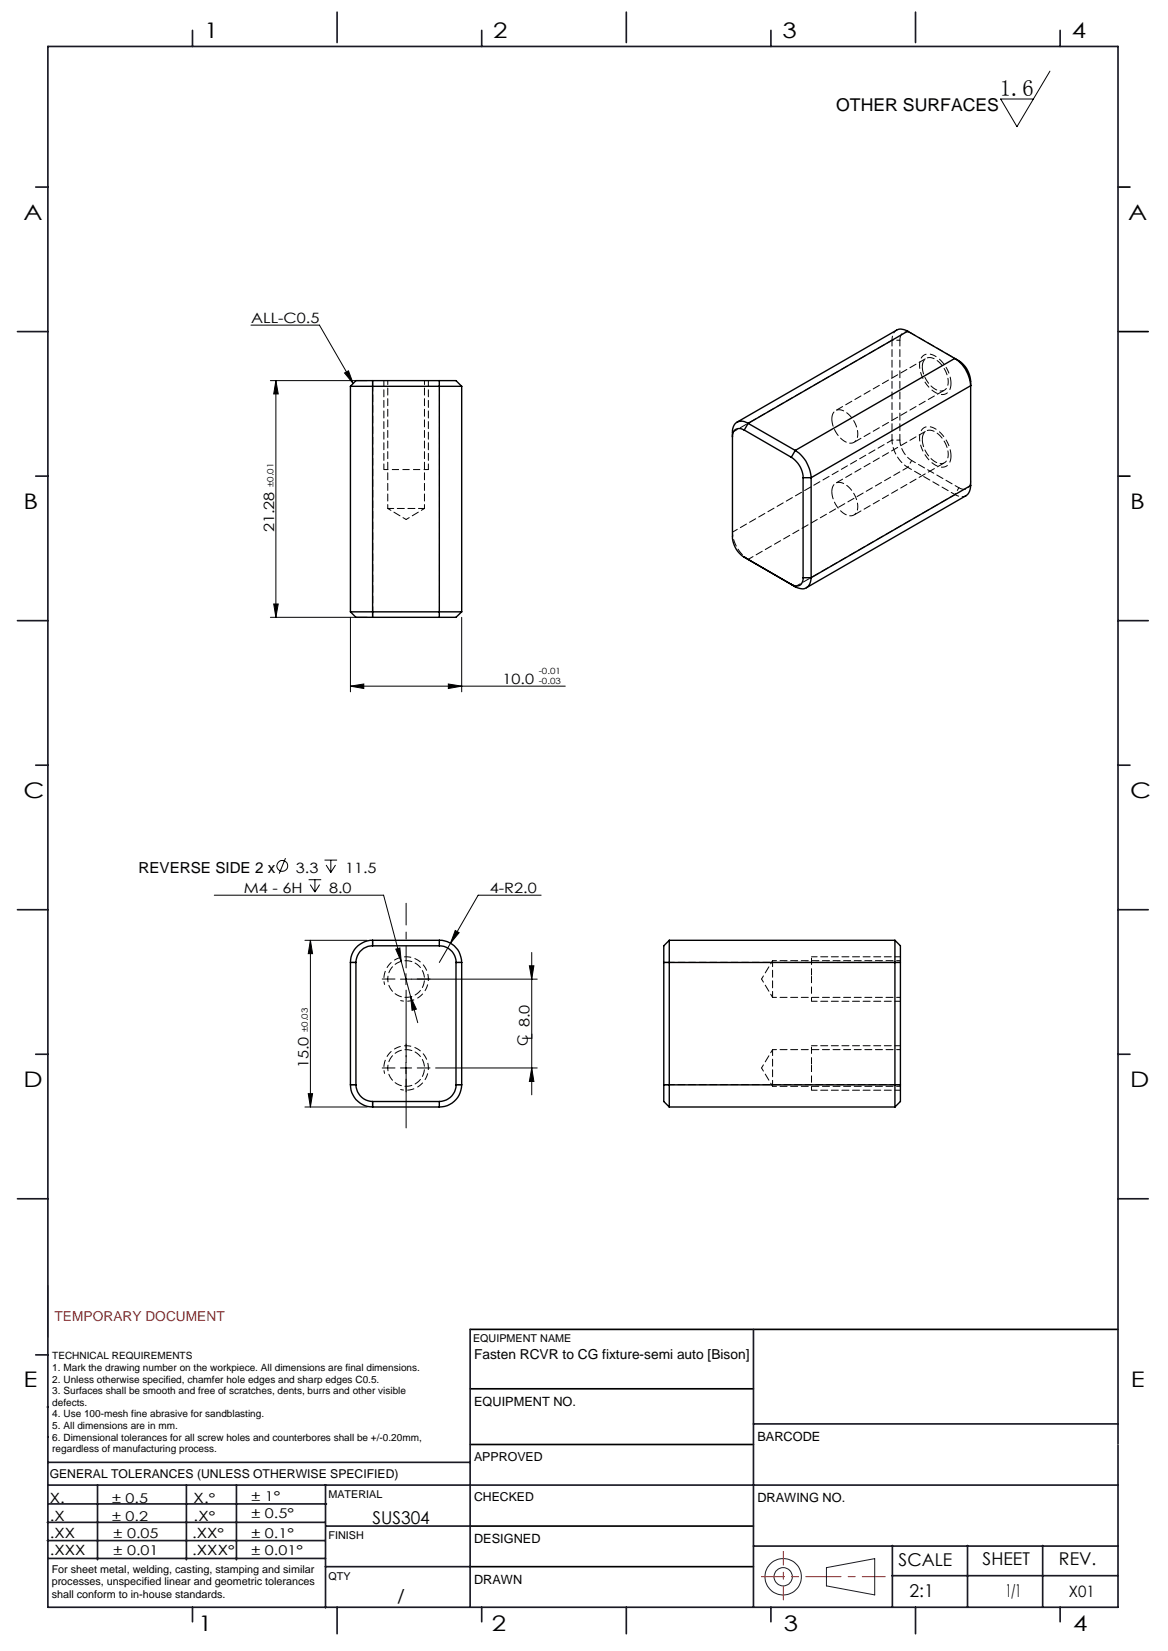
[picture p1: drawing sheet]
<svg xmlns="http://www.w3.org/2000/svg" width="210mm" height="297mm" viewBox="0 0 210 297" stroke-linecap="round" stroke-linejoin="round" font-family="sans-serif">
<g fill="none" stroke="#191924" stroke-width=".18">
<path d="M8.6 231.2v9.4M148.6 282l8.7-1.6v6.5l-8.7-1.6z"/>
<circle cx="140.8" cy="283.7" r="3.3"/>
<circle cx="140.8" cy="283.7" r="1.64"/>
</g>
<path d="M201 33.7h2.2M201 59.7h5.4M201 85.7h2.2M84.5 239.1h116.5M84.6 259.9h50.9M84.6 249.8h50.9M84.6 274.5h50.9M84.5 281.8h51" fill="none" stroke="#000" stroke-width=".3"/>
<path d="M136.9 283.6h22.3" fill="none" stroke="#f00" stroke-width=".18" stroke-dasharray="6.3 1.3 1.3 1.3" stroke-dashoffset="2.2"/>
<path d="M140.8 287.8v-8.7" fill="none" stroke="#f00" stroke-width=".18" stroke-dasharray="6.3 1.3 1.3 1.3" stroke-dashoffset="3.9"/>
<g fill="none" stroke="#191924" stroke-width=".3">
<path d="M8.6 8.4h192.4v280.7h-192.4zM34.6 5.5v2.9M60.6 2.2v5.5M86.6 5.5v2.9M112.6 2.2v5.5M138.6 5.5v2.9M164.6 2.2v5.5M190.6 5.5v2.9M6.4 33.7h2.2M3.1 59.7h5.5M6.4 85.7h2.2M3.1 111.7h5.5"/>
<path d="M201 111.7h5.4M6.4 137.7h2.2M201 137.7h2.2M3.1 163.7h5.5M201 163.7h5.4M6.4 189.6h2.2M201 189.6h2.2M3.1 215.6h5.5M201 215.6h5.4M84.5 239.1v50M135.5 239.1v50M6.4 243.7h2.2"/>
<path d="M8.5 253.1h.1M8.6 258.5h.1M135.5 256.1h65.5M8.5 277.1h49.9M8.5 273.9h49.9M8.6 267.2h192.4M8.6 263.1h75.9M8.8 270.5h49.9M17.5 267.2v13.4M33.5 267.2v13.4M42.5 267.2v13.4M58.5 267.2v22"/>
<path d="M58.6 274.5h26M135.5 278.1h65.5M160.4 278v11.1M174 278v11.1M187.5 278v11.1M8.8 280.3h49.7M34.6 289.1v2.6M58.5 281.8h26M60.6 289.1v4.8M86.6 289.1v2.6M112.6 289.1v4.8M138.6 289.1v2.6"/>
<path d="M160.4 283.5h40.5M164.6 289.1v4.8M190.6 289.1v2.6"/>
</g>
<path d="M201 259.9h.1" fill="none" stroke="#c0c0c0" stroke-width=".18"/>
<g fill="none" stroke="#000" stroke-width=".18">
<path d="M188.8 12.8l-6 10-2.9-5h5.9M45.1 58.5h12.3l6.1 10.5M48.6 68.5h17.4M49.6 68.5v42.6M49.6 68.5l.4 2.4h-.8zM61.9 67.1l.8-.4 .8 2.3zM48.6 111.1h17.4M49.2 108.7h.8l-.4 2.4zM63 111.1v13.4M83 111.1v13.4M63 123.4l2.4-.4v.9zM63 123.4h38.6"/>
<path d="M80.6 123l2.4 .4-2.4 .5zM51.3 154.4l-1.1 2.8M55.5 158.3h2.2M55.8 159.1l.8 1.4M56.6 158.3v2.2M57.5 159.1l-.9 1.4M58.3 154.7h2.3M58.6 155.6l.9 1.3M59.5 154.7v2.2M60.3 155.6l-.8 1.3M38.5 161h30.5l4.8 18.3M54.8 169.2h11.2"/>
<path d="M55.8 169.2l.4 2.4h-.8zM55.8 169.2v29.9M71.2 170.7l.7-.2 .2 2.5zM72 176.1h24.6M73 175.2v1.9M73.8 179.3l1.1 2.2-.8 .2zM73.8 179.3l1.3 4.7M81 169.7l-2 3.4M81.8 167.4l.8 .4-1.6 1.9zM95.2 173.7h.8l-.4 2.4zM95.6 171.3v25.7M97.3 161h-11.3l-5 8.7"/>
<path d="M54.8 199.1h11.2M55.4 196.7h.8l-.4 2.4zM72 192.1h2M73 191.1v2M78.3 192.1h18.3M95.6 192.1l.4 2.5h-.8z"/>
<circle cx="50.7" cy="155.8" r=".97"/>
</g>
<path d="M72 180a4 4 0 0 0 5-3.5 4 4 0 0 0-4.3-4.4 4 4 0 0 0-3.5 5.1M72 196a4 4 0 0 0 5-3.5 4 4 0 0 0-4.3-4.4 4 4 0 0 0-3.5 5.1" fill="none" stroke="#000" stroke-width=".18" stroke-dasharray="1.3 .6" stroke-dashoffset=".6" stroke-linecap="butt"/>
<path d="M77 84.5h-8M145.9 180.1v-4M145.9 196.1v-4" fill="none" stroke="#000" stroke-width=".18" stroke-dasharray="1.3 .6" stroke-dashoffset=".5" stroke-linecap="butt"/>
<path d="M145.9 175.6v-3.5M145.9 191.6v-3.5" fill="none" stroke="#000" stroke-width=".18" stroke-dasharray="1.3 .6" stroke-dashoffset="-.2" stroke-linecap="butt"/>
<path d="M171 69a5.8 5.8 0 0 0-3.7-5.3 1.62 1.62 0 0 0-2 1.8 5.9 5.9 0 0 0 3.6 5.4 1.65 1.65 0 0 0 2.1-1.9M171 82a5.8 5.8 0 0 0-3.7-5.2 1.62 1.62 0 0 0-2 1.8 5.9 5.9 0 0 0 3.6 5.4 1.65 1.65 0 0 0 2.1-2" fill="none" stroke="#000" stroke-width=".18" stroke-dasharray="1.3 .6" stroke-dashoffset=".1" stroke-linecap="butt"/>
<path d="M69 68.5v16M131.7 77.8l28.7-16.6M160.4 79.2l-28.7 16.5M77 84.5v-16M163.9 82.8a4.7 4.7 0 0 1-2.1-3.6M171.7 89l-28.7 16.5M134.5 100.6l28.7-16.5M161.9 172.1h-16M145.9 180.1h16M145.9 196.1h16M161.9 188.1h-16" fill="none" stroke="#000" stroke-width=".18" stroke-dasharray="1.3 .6" stroke-dashoffset=".3"/>
<path d="M161.8 61.2a1.29 1.29 0 0 1 .6-1.4 1.29 1.29 0 0 1 1.5 .2M77 84.5h.1M174.5 86.5a1.29 1.29 0 0 1-.6 1.4 1.29 1.29 0 0 1-1.5-.2M145.9 176.1v-.5M145.9 192.1v-.5" fill="none" stroke="#000" stroke-width=".18" stroke-dasharray="1.3 .6"/>
<path d="M73 174.1v-11.6" fill="none" stroke="#000" stroke-width=".18" stroke-dasharray="15.2 1.3 1.3 1.3" stroke-dashoffset="11.3"/>
<path d="M71 176.1h-2.3M75 176.1h2.3M71 192.1h-2.3M73 190.1v-2.3M73 194.1v2.3M75 192.1h2.3" fill="none" stroke="#000" stroke-width=".18" stroke-dasharray="15.2 1.3 1.3 1.3"/>
<path d="M73 178.1v24.8" fill="none" stroke="#000" stroke-width=".18" stroke-dasharray="15.2 1.3 1.3 1.3" stroke-dashoffset="4.8"/>
<g fill="#000">
<path d="M55.8 169.2l.4 2.4h-.8zM55.4 196.7h.8l-.4 2.4z"/>
<path d="M81.8 167.4l-.8 2.3 1.6-1.9zM73.8 179.3l.3 2.4 .8-.2zM71.2 170.7l.9 2.3-.2-2.5zM63 123.4l2.4-.4v.9zM80.6 123l2.4 .4-2.4 .5zM61.9 67.1l.8-.4 .8 2.3z"/>
<path d="M95.6 192.1l.4 2.5h-.8zM95.2 173.7h.8l-.4 2.4zM49.2 108.7h.8l-.4 2.4zM49.6 68.5l.4 2.4h-.8z"/>
</g>
<g fill="none" stroke="#000" stroke-width=".25">
<path d="M163.2 59.6l-1.3-.4-.7 .2-28.7 16.5M163.2 59.6l8.5 4.9M163.2 59.6l-28.7 16.6M63 69.5h20M63 69.5v40.6M67 68.5h-3l-1 1M67 68.5v42.6M67 68.5h12M79 68.5h3l1 1M79 68.5v42.6M83 69.5v40.6M133.8 77.4a1.3 1.3 0 0 0-1.5-.2 1.3 1.3 0 0 0-.6 1.4"/>
<path d="M133.8 77.4l8.5 4.9M134.5 76.2a1.71 1.71 0 0 0-2-.3 1.71 1.71 0 0 0-.8 1.9v18.8a4.5 4.5 0 0 0 2.1 3.6M134.5 76.2l-.7 1.2M134.5 76.2l8.5 4.8M171.7 64.5a6.2 6.2 0 0 1 2.8 4.9l-28.7 16.5M171.7 64.5a4.7 4.7 0 0 1 2.8 4.1v18.7M171.7 64.5l-28.7 16.5M142.3 82.3a4.6 4.6 0 0 1 2.1 3.6M143 81a6.2 6.2 0 0 1 2.8 4.9M143 81l-.7 1.3M144.4 85.9h1.4M144.4 85.9v18"/>
<path d="M145.8 85.9v18M174.5 87.3l-.2 1.1-.6 .8-28.7 16.5M174.5 87.3l-28.7 16.6M63 110.1h20M63 110.1l1 1h3M67 111.1h12M83 110.1l-1 1h-3M133.8 100.2l9.2 5.3M133.8 100.2l.7 .4M144.4 103.9a1.27 1.27 0 0 1-.6 1.4 1.27 1.27 0 0 1-1.5-.2l.7 .4M144.4 103.9h1.4M145.8 103.9a1.75 1.75 0 0 1-.8 1.8 1.75 1.75 0 0 1-2-.2"/>
<path d="M63 173.1h1M63 173.1v22.1M64 173.1v22.1M67 170.1a3.1 3.1 0 0 0-3 3M67 169.2a4 4 0 0 0-4 3.9M67 169.2v.9M67 170.1h12M67 169.2h12M79 170.1a3 3 0 0 1 3 3M79 169.2a4 4 0 0 1 4 3.9M79 169.2v.9M82 173.1v22.1"/>
<path d="M82 173.1h1M83 173.1v22.1M119.3 173.1h42.6M119.3 173.1v22.1M120.3 169.2v29.9M120.3 169.2l-1 .9v3M120.3 169.2h40.6M160.9 169.2v29.9M160.9 169.2l1 .9v3M161.9 173.1v22.1M63 195.2a4 4 0 0 0 4 3.9M63 195.2h1"/>
<path d="M64 195.2a3.1 3.1 0 0 0 3 3M67 199.1h12M67 198.2v.9M67 198.2h12M79 198.2v.9M82 195.2a2.99 2.99 0 0 1-3 3M82 195.2h1M83 195.2a4 4 0 0 1-4 3.9M119.3 195.2v3l1 .9M119.3 195.2h42.6M120.3 199.1h40.6M161.9 195.2v3l-1 .9"/>
</g>
<path d="M69.7 176.1a3.3 3.3 0 0 1 4.8-2.9 3.3 3.3 0 0 1 .4 5.6 3.3 3.3 0 0 1-5.2-2.3v-.4M69.7 192.1a3.3 3.3 0 0 1 4.8-2.9 3.3 3.3 0 0 1 .4 5.6 3.3 3.3 0 0 1-5.2-2.3v-.4" fill="none" stroke="#000" stroke-width=".18" stroke-dasharray="1.3 .6" stroke-dashoffset=".8"/>
<g fill="none" stroke="#000" stroke-width=".18" stroke-dasharray="1.3 .6" stroke-dashoffset=".5">
<path d="M161.2 59.4l-.6 .8-.2 1M163.9 60l8.5 4.9M67 68.5v1M79 68.5v1M163.2 84.1l8.5 4.9M171.7 89l1 .3 1-.1M172.4 87.7l-8.5-4.9M67 110v1M79 110v1M64 173.1h-1M67 169.1v1M79 169.1v1"/>
<path d="M83 173.1h-1M120.3 173.1h-1M161.9 173.1h-1M64 195.1h-1M67 198.1v1M79 198.1v1M83 195.1h-1M120.3 195.1h-1M161.9 195.1h-1"/>
</g>
<path d="M160.4 61.2v18M161.8 79.2v-18M69.7 91.5h6.6M138.9 172.8v6.6M138.9 188.8v6.6" fill="none" stroke="#000" stroke-width=".18" stroke-dasharray="1.3 .6" stroke-dashoffset=".2"/>
<path d="M163.2 59.6l.7 .4M79 69.5v40.5M67 110v-40.5M120.3 173.1h40.6M160.9 195.1h-40.6" fill="none" stroke="#000" stroke-width=".18" stroke-dasharray="1.3 .6" stroke-dashoffset=".4"/>
<g fill="none" stroke="#000" stroke-width=".18" stroke-dasharray="1.3 .6" stroke-dashoffset=".6">
<path d="M69.7 68.5v23M160.4 79.2a6.2 6.2 0 0 0 2.8 4.9M69.7 91.5l3.3 2M73 93.5l3.3-2M76.3 91.5v-23M134.5 100.6a6.2 6.2 0 0 1-2.8-4.9M136.9 176.1l2 3.3M138.9 179.4h23M138.9 172.8l-2 3.3M161.9 172.8h-23M136.9 192.1l2 3.3M138.9 195.4h23"/>
<path d="M138.9 188.8l-2 3.3M161.9 188.8h-23"/>
</g>
<path d="M149.6 75.4a1.42 1.42 0 0 1 .6-1.5 1.42 1.42 0 0 1 1.7 .1 4.7 4.7 0 0 1 2.1 5 1.5 1.5 0 0 1-2.4 .2 5.2 5.2 0 0 1-2-3.8M165.8 66a1.42 1.42 0 0 1 .7-1.5 1.42 1.42 0 0 1 1.7 .1 4.7 4.7 0 0 1 2.1 5 1.5 1.5 0 0 1-2.4 .2 5.2 5.2 0 0 1-2.1-3.8M165.8 79a1.42 1.42 0 0 1 .7-1.5 1.42 1.42 0 0 1 1.7 .2 4.7 4.7 0 0 1 2.1 5 1.5 1.5 0 0 1-2.4 .2 5.2 5.2 0 0 1-2.1-3.9M149.6 88.4a1.42 1.42 0 0 1 .6-1.5 1.42 1.42 0 0 1 1.7 .2 4.7 4.7 0 0 1 2.1 5 1.5 1.5 0 0 1-2.4 .2 5.2 5.2 0 0 1-2-3.9" fill="none" stroke="#000" stroke-width=".18" stroke-dasharray="1.3 .6" stroke-dashoffset="-.1"/>
<path d="M161.8 61.2h-1.4M161.8 79.2h-1.4M163.9 82.8l-.7 1.3M172.4 87.7l-.7 1.3" fill="none" stroke="#000" stroke-width=".18" stroke-dasharray="1.3 .6" stroke-dashoffset=".7"/>
<path d="M153.5 79.6l16.3-9.4M166.5 64.5l-16.3 9.4M166.5 77.5l-16.3 9.4M153.5 92.6l16.3-9.3" fill="none" stroke="#000" stroke-width=".18" stroke-dasharray="1.3 .6" stroke-dashoffset="-.2"/>
<text font-size="4.1" x="179.7" y="17.2">1.6</text>
<g font-size="3.9">
<text x="36.7" y="6.9">1</text>
<text x="88.7" y="6.9">2</text>
<text x="140.7" y="6.9">3</text>
<text x="192.7" y="6.9">4</text>
<text x="4.2" y="39.5">A</text>
<text x="202.9" y="39.5">A</text>
<text x="4.2" y="91.5">B</text>
<text x="203.2" y="91.5">B</text>
<text x="4.2" y="143.5">C</text>
<text x="203.2" y="143.5">C</text>
<text x="4.2" y="195.5">D</text>
<text x="203.2" y="195.5">D</text>
<text x="4.2" y="249.6">E</text>
<text x="203.3" y="249.6">E</text>
<text x="35.7" y="293.4">1</text>
<text x="88.4" y="293.4">2</text>
<text x="141" y="293.4">3</text>
<text x="193" y="293.4">4</text>
</g>
<g font-size="3.2">
<text x="150.4" y="20">OTHER SURFACES</text>
<text x="67" y="274.2">SUS304</text>
<text x="161.6" y="281.7">SCALE</text>
<text x="176.7" y="281.5">SHEET</text>
<text x="190.4" y="281.5">REV.</text>
<text x="163.5" y="287.4">2:1</text>
<text x="180.8" y="287.4">1/1</text>
<text x="71.4" y="288.2">/</text>
</g>
<text font-size="2.8" x="192.2" y="287.3">X01</text>
<text font-size="2.7" x="24.9" y="157.1">REVERSE SIDE 2 x</text>
<g font-size="2.6">
<text x="45.1" y="58.1">ALL-C0.5</text>
<text x="49.3" y="95.8" transform="rotate(-90 49.3 95.8)">21.28</text>
<text x="90.4" y="123.1">10.0</text>
<text x="43.8" y="160.6">M4 - 6H</text>
<text x="53.2" y="157.1">3.3</text>
<text x="59.2" y="160.6">8.0</text>
<text x="62" y="157.1">11.5</text>
<text x="88.1" y="160.7">4-R2.0</text>
<text x="94.9" y="188.2" transform="rotate(-90 94.9 188.2)">C</text>
<text x="95.7" y="187.1" transform="rotate(-90 95.7 187.1)">L 8.0</text>
<text x="55.5" y="192.2" transform="rotate(-90 55.5 192.2)">15.0</text>
</g>
<text font-size="2.5" fill="#ff1f1f" x="9.8" y="237.6">TEMPORARY DOCUMENT</text>
<g font-size="2.5">
<text x="85.2" y="244.4">Fasten RCVR to CG fixture-semi auto [Bison]</text>
<text x="8.9" y="273.6">.X</text>
<text x="8.9" y="270.4">X.</text>
<text x="34.8" y="273.7">.X°</text>
<text x="34.8" y="270.5">X.°</text>
<text x="9" y="276.7">.XX</text>
<text x="9" y="279.7">.XXX</text>
<text x="34.5" y="276.7">.XX°</text>
<text x="34.6" y="279.8">.XXX°</text>
</g>
<g font-size="2.4">
<text x="45.2" y="270">± 1°</text>
<text x="20.2" y="270.4">± 0.5</text>
<text x="20.2" y="273.7">± 0.2</text>
<text x="45.2" y="273.2">± 0.5°</text>
<text x="20.4" y="279.7">± 0.01</text>
<text x="20.4" y="276.7">± 0.05</text>
<text x="45.2" y="276.7">± 0.1°</text>
<text x="45.2" y="279.7">± 0.01°</text>
</g>
<g font-size="2.3">
<text x="85.2" y="252.9">EQUIPMENT NO.</text>
<text x="136.2" y="259.2">BARCODE</text>
<text x="136.2" y="270.2">DRAWING NO.</text>
<text x="85.2" y="277.6">DESIGNED</text>
<text x="85.2" y="284.9">DRAWN</text>
</g>
<g font-size="2.2">
<text x="85.2" y="262.8">APPROVED</text>
<text x="8.9" y="265.9">GENERAL TOLERANCES (UNLESS OTHERWISE SPECIFIED)</text>
<text x="85.2" y="270.1">CHECKED</text>
</g>
<g font-size="1.9">
<text x="85.1" y="241.5">EQUIPMENT NAME</text>
<text x="59.1" y="269.5">MATERIAL</text>
<text x="59.1" y="276.9">FINISH</text>
<text x="9.3" y="282.9">For sheet metal, welding, casting, stamping and similar</text>
<text x="9.3" y="285.2">processes, unspecified linear and geometric tolerances</text>
<text x="9.3" y="287.4">shall conform to in-house standards.</text>
<text x="59.1" y="284.2">QTY</text>
</g>
<g font-size="1.8">
<text x="9.4" y="244.5">TECHNICAL REQUIREMENTS</text>
<text x="9.4" y="246.6">1. Mark the drawing number on the workpiece. All dimensions are final dimensions.</text>
<text x="9.4" y="248.7">2. Unless otherwise specified, chamfer hole edges and sharp edges C0.5.</text>
<text x="9.4" y="250.8">3. Surfaces shall be smooth and free of scratches, dents, burrs and other visible</text>
<text x="9.4" y="252.9">defects.</text>
<text x="9.4" y="255">4. Use 100-mesh fine abrasive for sandblasting.</text>
<text x="9.4" y="257.1">5. All dimensions are in mm.</text>
<text x="9.4" y="259.2">6. Dimensional tolerances for all screw holes and counterbores shall be +/-0.20mm,</text>
<text x="9.4" y="261.2">regardless of manufacturing process.</text>
</g>
<g font-size="1.5">
<text x="49.2" y="87.6" transform="rotate(-90 49.2 87.6)">±0.01</text>
<text x="96.9" y="121.3">-0.01</text>
<text x="96.9" y="123">-0.03</text>
<text x="55.4" y="185.7" transform="rotate(-90 55.4 185.7)">±0.03</text>
</g>
</svg>
